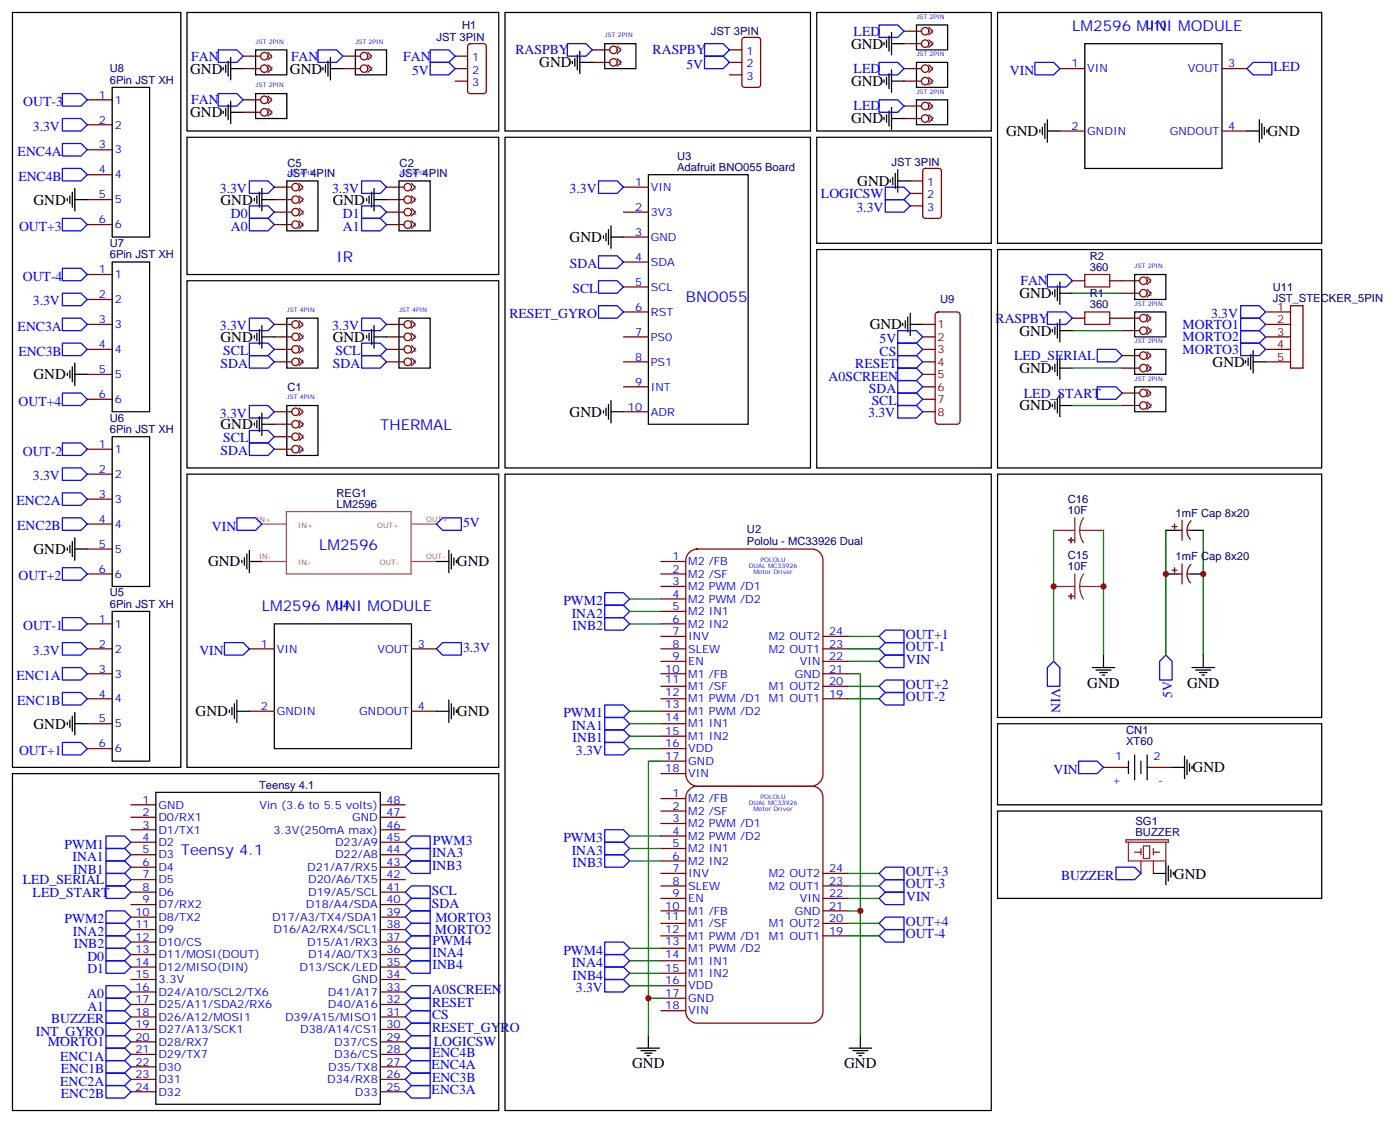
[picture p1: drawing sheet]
<svg xmlns="http://www.w3.org/2000/svg" width="396mm" height="317mm" viewBox="0 0 396 317" stroke-linecap="round" stroke-linejoin="round" font-family="sans-serif">
<g fill="none" stroke="#870000" stroke-width=".35">
<path d="M37 227.5h7.1M37 231.1h7.1M37 234.6h7.1M37 238.1h7.1M107.6 227.5h7.1M107.6 231.1h7.1M107.6 234.6h7.1M107.6 238.1h7.1M37 241.7h7.1M37 245.2h7.1M37 248.7h7.1M37 252.2h7.1"/>
<path d="M37 255.8h7.1M37 259.3h7.1M107.6 241.7h7.1M107.6 245.2h7.1M107.6 248.7h7.1M107.6 252.2h7.1M107.6 255.8h7.1M107.6 259.3h7.1M37 262.8h7.1M37 266.3h7.1M37 269.9h7.1M37 273.4h7.1"/>
<path d="M37 276.9h7.1M107.6 262.8h7.1M107.6 266.3h7.1M107.6 269.9h7.1M107.6 273.4h7.1M107.6 276.9h7.1M37 280.5h7.1M37 284h7.1M37 287.5h7.1M37 291h7.1M37 294.6h7.1M37 298.1h7.1"/>
<path d="M107.6 280.5h7.1M107.6 284h7.1M107.6 287.5h7.1M107.6 291h7.1M107.6 294.6h7.1M107.6 298.1h7.1M37 301.6h7.1M37 305.2h7.1M37 308.7h7.1M107.6 301.6h7.1M107.6 305.2h7.1M107.6 308.7h7.1"/>
</g>
<path d="M44.1 224h63.5v88.2h-63.5z" fill="none" stroke="#000" stroke-width=".35"/>
<path d="M194.8 223.4a3.4 3.4 0 0 1 2.4-1.2h32.5a3.2 3.2 0 0 1 3.1 3.2v60.7a3.4 3.4 0 0 1-3.1 3.2h-32.5a3.4 3.4 0 0 1-3.2-3.2v-60.7l.1-.7z" fill="#fff" stroke="#870000" stroke-width=".35"/>
<g fill="none" stroke="#870000" stroke-width=".35">
<path d="M187 239.9h7M187 225.8h7M187 229.3h7M187 232.8h7M187 236.4h7M187 257.5h7M187 243.4h7M187 254h7M187 250.5h7M187 246.9h7M232.8 257.5h7.1M232.8 254h7.1"/>
<path d="M232.8 250.5h7.1M232.8 246.9h7.1M187 278.7h7M187 275.2h7M187 271.6h7M187 264.6h7M187 261.1h7M187 268.1h7M232.8 264.6h7.1M232.8 261.1h7.1M187 282.2h7M187 285.7h7"/>
</g>
<path d="M194.8 156.4a3.4 3.4 0 0 1 2.4-1.2h32.5a3.2 3.2 0 0 1 3.1 3.2v60.7a3.4 3.4 0 0 1-3.1 3.1h-32.5a3.4 3.4 0 0 1-3.2-3.1v-60.7l.1-.7z" fill="#fff" stroke="#870000" stroke-width=".35"/>
<g fill="none" stroke="#870000" stroke-width=".35">
<path d="M68.8 15.9h4.9M68.8 19.4h4.9M75.8 14.8l1.1 1.1-1.1 1M75.8 18.3l1.1 1.1-1.1 1.1M97 15.9h5M97 19.4h5M104.1 14.8l1 1.1-1 1M104.1 18.3l1 1.1-1 1.1M128.8 15.9h3.5M128.8 19.4h3.5M132.5 12.6l.5-.3h3.9l.6 .5 .1 13-.5 .6-4.1 .1-.7-.5v-12.9zM167.6 14.1h4.9"/>
<path d="M167.6 17.6h4.9M174.6 13.1l1.1 1-1.1 1.1M174.6 16.6l1.1 1-1.1 1.1M206.4 14.1h3.5M206.4 17.6h3.5M210.1 10.8l.5-.2h3.9l.6 .4 .1 13-.5 .6-4.1 .1-.6-.5-.1-12.9zM255.8 19.4h4.9M255.8 8.8h4.9M255.8 12.3h4.9M262.8 7.8l1.1 1-1.1 1.1M262.8 11.3l1.1 1-1.1 1.1M262.8 18.3l1.1 1.1-1.1 1.1"/>
<path d="M299.9 19.4h7M345.7 19.4h7.1M24.7 28.2h7M24.7 35.3h7M68.8 28.2h4.9M68.8 31.7h4.9M75.8 27.2l1.1 1-1.1 1.1M75.8 30.7l1.1 1-1.1 1.1M128.8 22.9h3.5M206.4 21.2h3.5M255.8 22.9h4.9M255.8 30h4.9"/>
<path d="M255.8 33.5h4.9M262.8 21.9l1.1 1-1.1 1.1M262.8 28.9l1.1 1.1-1.1 1M262.8 32.5l1.1 1-1.1 1.1M299.9 37h7M345.7 37h7.1M24.7 56.4h7M24.7 42.3h7M24.7 49.4h7M77.6 52.9h4.9M77.6 60h4.9M77.6 56.4h4.9"/>
<path d="M84.7 51.9l1 1-1 1.1M84.7 55.4l1 1-1 1.1M84.7 58.9l1 1.1-1 1M109.4 52.9h4.9M109.4 60h4.9M109.4 56.4h4.9M116.4 51.9l1.1 1-1.1 1.1M116.4 55.4l1.1 1-1.1 1.1M116.4 58.9l1.1 1.1-1.1 1M176.4 52.9h7M176.4 60h7M257.5 51.2h3.6"/>
<path d="M257.5 54.7h3.6M257.5 58.2h3.6M261.3 47.8l.5-.2h3.8l.7 .5v12.9l-.4 .7h-4.1l-.7-.4v-13zM24.7 63.5h7M24.7 77.6h7M77.6 63.5h4.9M84.7 62.4l1 1.1-1 1.1M109.4 63.5h4.9M116.4 62.4l1.1 1.1-1.1 1.1M176.4 67h7M176.4 74.1h7M303.4 79.4h3.5"/>
<path d="M314 79.4h8.4M324.6 78.3l1 1.1-1 1M24.7 91.7h7M24.7 98.8h7M24.7 84.7h7M77.6 95.2h4.9M77.6 91.7h4.9M77.6 98.8h4.9M84.7 90.7l1 1-1 1.1M84.7 94.2l1 1-1 1.1M84.7 97.7l1 1.1-1 1M109.4 95.2h4.9"/>
<path d="M109.4 91.7h4.9M109.4 98.8h4.9M116.4 90.7l1.1 1-1.1 1.1M116.4 94.2l1.1 1-1.1 1.1M116.4 97.7l1.1 1.1-1.1 1M176.4 81.1h7M176.4 88.2h7M176.4 95.2h7M261.1 95.2h3.5M261.1 91.7h3.5M261.1 98.8h3.5M264.9 88.5l.6-.3h5.3a.88 .88 0 0 1 .8 .9v30a.95 .95 0 0 1-.8 .8h-5.3a.95 .95 0 0 1-.9-.8v-30z"/>
<path d="M303.4 90h3.5M314 90h8.4M317.5 82.9h4.9M317.5 93.5h4.9M324.6 81.8l1 1.1-1 1.1M324.6 88.9l1 1.1-1 1M324.6 92.4l1 1.1-1 1M324.6 99.5l1 1-1 1.1M358.1 88.2h7M358.1 95.2h7M358.1 91.7h7M358.1 98.8h7"/>
<path d="M365.1 86.4h3.6v17.7h-3.6zM24.7 105.8h7M24.7 112.9h7M77.6 102.3h4.9M77.6 116.4h4.9M77.6 119.9h4.9M84.7 115.4l1 1-1 1.1M84.7 118.9l1 1-1 1.1M84.7 101.2l1 1.1-1 1.1M109.4 102.3h4.9M116.4 101.2l1.1 1.1-1.1 1.1M176.4 102.3h7"/>
<path d="M176.4 109.4h7M176.4 116.4h7M261.1 102.3h3.5M261.1 109.4h3.5M261.1 116.4h3.5M261.1 105.8h3.5M261.1 112.9h3.5M317.5 100.5h4.9M317.5 104.1h4.9M317.5 111.1h4.9M317.5 114.7h4.9M324.6 103l1 1.1-1 1"/>
<path d="M324.6 110.1l1 1-1 1.1M324.6 113.6l1 1.1-1 1M358.1 102.3h7M24.7 127h7M24.7 134.1h7M77.6 123.5h4.9M77.6 127h4.9M84.7 122.4l1 1.1-1 1M84.7 125.9l1 1.1-1 1.1M24.7 141.1h7M24.7 148.2h7M24.7 155.2h7"/>
<path d="M187 158.7h7M331.6 148.9h1.4M332.3 148.2v1.4M333.4 149.9h1M334.4 147.1v5.7M334.4 159.5v5.6M335.8 149.9h1.1M337 147.2a3.8 3.8 0 0 0-.2 5.3M337 159.6a3.8 3.8 0 0 0-.2 5.2M24.7 176.4h7M24.7 162.3h7M187 176.4h7"/>
<path d="M187 172.9h7M187 179.9h7M187 162.3h7M187 165.8h7M187 169.3h7M232.8 179.9h7.1M331.6 161.2h1.4M332.3 160.5v1.4M333.4 162.3h1M335.8 162.3h1.1M24.7 190.5h7M24.7 197.6h7"/>
<path d="M24.7 183.4h7M70.6 183.4h7M116.4 183.4h7.1M187 190.5h7M187 197.6h7M187 194h7M187 187h7M187 183.4h7M232.8 190.5h7.1M232.8 197.6h7.1M232.8 194h7.1M232.8 187h7.1"/>
<path d="M232.8 183.4h7.1M24.7 211.7h7M24.7 204.6h7M70.6 201.1h7M116.4 201.1h7.1M187 215.2h7M187 211.7h7M187 208.1h7M187 204.6h7M187 218.7h7M187 201.1h7M312.2 217h7.1"/>
<path d="M324.6 217h7"/>
<circle cx="74.8" cy="15.9" r="1.06"/>
<circle cx="74.8" cy="19.4" r="1.06"/>
<circle cx="103" cy="19.4" r="1.06"/>
<circle cx="103" cy="15.9" r="1.06"/>
<circle cx="173.6" cy="17.6" r="1.06"/>
<circle cx="173.6" cy="14.1" r="1.06"/>
<circle cx="261.8" cy="12.3" r="1.06"/>
<circle cx="261.8" cy="19.4" r="1.06"/>
<circle cx="261.8" cy="8.8" r="1.06"/>
<circle cx="74.8" cy="28.2" r="1.06"/>
<circle cx="74.8" cy="31.7" r="1.06"/>
<circle cx="261.8" cy="22.9" r="1.06"/>
<circle cx="261.8" cy="30" r="1.06"/>
<circle cx="261.8" cy="33.5" r="1.06"/>
<circle cx="83.6" cy="56.4" r="1.06"/>
<circle cx="83.6" cy="60" r="1.06"/>
<circle cx="83.6" cy="52.9" r="1.06"/>
<circle cx="115.4" cy="60" r="1.06"/>
<circle cx="115.4" cy="56.4" r="1.06"/>
<circle cx="115.4" cy="52.9" r="1.06"/>
<circle cx="83.6" cy="63.5" r="1.06"/>
<circle cx="115.4" cy="63.5" r="1.06"/>
<circle cx="323.5" cy="79.4" r="1.06"/>
<circle cx="83.6" cy="98.8" r="1.06"/>
<circle cx="83.6" cy="91.7" r="1.06"/>
<circle cx="83.6" cy="95.2" r="1.06"/>
<circle cx="115.4" cy="98.8" r="1.06"/>
<circle cx="115.4" cy="95.2" r="1.06"/>
<circle cx="115.4" cy="91.7" r="1.06"/>
<circle cx="323.5" cy="90" r="1.06"/>
<circle cx="323.5" cy="82.9" r="1.06"/>
<circle cx="323.5" cy="93.5" r="1.06"/>
<circle cx="83.6" cy="116.4" r="1.06"/>
<circle cx="83.6" cy="119.9" r="1.06"/>
<circle cx="83.6" cy="102.3" r="1.06"/>
<circle cx="115.4" cy="102.3" r="1.06"/>
<circle cx="323.5" cy="104.1" r="1.06"/>
<circle cx="323.5" cy="114.7" r="1.06"/>
<circle cx="323.5" cy="100.5" r="1.06"/>
<circle cx="323.5" cy="111.1" r="1.06"/>
<circle cx="83.6" cy="127" r="1.06"/>
<circle cx="83.6" cy="123.5" r="1.06"/>
</g>
<g fill="none" stroke="#000" stroke-width=".35">
<path d="M3.5 3.5h47.7v213.5h-47.7zM52.9 3.5h88.2v33.5h-88.2zM63.1 19v.8M63.9 18.3v2.2M64.6 17.3v4.2M65.3 19.4h3.5M65.3 16.2v6.4M72.3 14.1h8.8v7.1h-8.8zM91.4 19v.8M92.1 18.3v2.2M92.8 17.3v4.2M93.5 19.4h3.5"/>
<path d="M93.5 16.2v6.4M100.5 14.1h8.9v7.1h-8.9zM142.9 3.5h86.4v33.5h-86.4zM161.9 17.3v.7M162.6 16.6v2.1M163.3 15.5v4.3M164 17.6h3.6M164 14.5v6.3M171.1 12.3h8.8v7.1h-8.8zM231.1 3.5h49.4v33.5h-49.4zM250.1 12v.7M250.8 11.3v2.1"/>
<path d="M251.5 10.2v4.3M252.2 12.3h3.6M252.2 9.2v6.3M252.2 19.8v6.3M259.3 7.1h8.8v7h-8.8zM259.3 17.6h8.8v7.1h-8.8zM282.2 3.5h91.7v65.3h-91.7zM306.9 12.3h38.8v35.3h-38.8zM31.7 24.7h10.6v42.3h-10.6zM52.9 38.8h88.2v38.8h-88.2zM63.1 31.4v.7M63.9 30.7v2.1"/>
<path d="M64.6 29.6v4.3M65.3 28.6v6.3M65.3 31.7h3.5M72.3 26.5h8.8v7h-8.8zM142.9 38.8h86.4v93.5h-86.4zM231.1 38.8h49.4v30h-49.4zM250.1 22.6v.7M250.1 33.2v.7M250.8 21.9v2.1M250.8 32.5v2.1M251.5 20.8v4.2M251.5 31.4v4.2"/>
<path d="M252.2 30.3v6.4M252.2 22.9h3.6M252.2 33.5h3.6M259.3 28.2h8.8v7.1h-8.8zM294.2 36.7v.7M294.9 36v2.1M295.6 34.9v4.3M296.3 37h3.6M296.3 33.9v6.3M352.8 37h3.5M356.3 33.9v6.3M357 34.9v4.3"/>
<path d="M357.7 36v2.1M358.4 36.7v.7M19 56.1v.7M19.8 55.4v2.1M20.5 54.3v4.3M21.2 56.4h3.5M21.2 53.3v6.3M72 56.1v.7M72.7 55.4v2.1M73.4 54.3v4.3M74.1 53.3v6.3M74.1 56.4h3.5"/>
<path d="M81.1 51.2h8.9v14.1h-8.9zM103.7 56.1v.7M104.4 55.4v2.1M105.1 54.3v4.3M105.8 53.3v6.3M105.8 56.4h3.6M112.9 51.2h8.8v14.1h-8.8zM183.4 49.4h28.3v70.5h-28.3zM251.9 50.8v.7M252.6 50.1v2.1M253.3 49v4.3M254 51.2h3.5"/>
<path d="M254 48v6.3M31.7 74.1h10.6v42.3h-10.6zM52.9 79.4h88.2v52.9h-88.2zM170.7 66.7v.7M171.4 66v2.1M172.2 64.9v4.2M172.9 67h3.5M172.9 63.9v6.3M231.1 70.6h49.4v61.7h-49.4zM282.2 70.6h91.7v61.7h-91.7zM299.9 79.7v6.4M321 77.6h8.8v7.1h-8.8z"/>
<path d="M72 94.9v.7M72.7 94.2v2.1M73.4 93.1v4.3M74.1 92.1v6.3M74.1 95.2h3.5M81.1 90h8.9v14.1h-8.9zM103.7 94.9v.7M104.4 94.2v2.1M105.1 93.1v4.3M105.8 95.2h3.6M105.8 92.1v6.3M112.9 90h8.8v14.1h-8.8z"/>
<path d="M255.4 91.4v.7M256.1 90.7v2.1M256.8 89.6v4.2M257.5 91.7h3.6M257.5 88.5v6.4M297.7 82.5v.8M297.7 93.1v.7M298.4 81.8v2.2M298.4 92.4v2.1M299.2 80.8v4.2M299.2 91.4v4.2M299.9 82.9h3.5"/>
<path d="M299.9 90.3v6.4M299.9 93.5h3.5M321 88.2h8.8v7h-8.8zM321 98.8h8.8v7h-8.8zM354.5 99.1v6.4M19 105.5v.7M19.8 104.8v2.1M20.5 103.7v4.2M21.2 102.7v6.3M21.2 105.8h3.5M72 119.6v.7M72.7 118.9v2.1"/>
<path d="M73.4 117.8v4.3M74.1 119.9h3.5M74.1 116.8v6.3M81.1 114.7h8.9v14.1h-8.9zM170.7 116.1v.7M171.4 115.4v2.1M172.2 114.3v4.2M172.9 113.2v6.4M172.9 116.4h3.5M297.7 103.7v.7M297.7 114.3v.7M298.4 103v2.1"/>
<path d="M298.4 113.6v2.1M299.2 102v4.2M299.2 112.5v4.3M299.9 100.9v6.3M299.9 111.5v6.3M299.9 104.1h3.5M299.9 114.7h3.5M321 109.4h8.8v7h-8.8zM352.4 102v.7M353.1 101.2v2.2M353.8 100.2v4.2M354.5 102.3h3.6"/>
<path d="M31.7 123.5h10.6v42.3h-10.6zM52.9 134.1h88.2v82.9h-88.2zM142.9 134.1h137.6v179.9h-137.6zM282.2 134.1h91.7v68.7h-91.7zM19 154.9v.7M19.8 154.2v2.1M20.5 153.1v4.2M21.2 152v6.4M21.2 155.2h3.5M68.4 158.4v.7M69.1 157.7v2.1M69.8 156.6v4.3"/>
<path d="M70.6 158.7h3.5M70.6 155.6v6.3M123.5 158.7h3.5M127 155.6v6.3M127.7 156.6v4.3M128.4 157.7v2.1M129.1 158.4v.7M329.8 149.9h3.6M336.9 149.9h3.5M31.7 172.9h10.6v42.3h-10.6zM77.6 176.4h38.8v35.3h-38.8zM329.8 162.3h3.6"/>
<path d="M336.9 162.3h3.5M66.3 199v4.2M67 197.9v6.4M127 197.9v6.4M127.7 199v4.2M309 188.7h6.4M310.1 189.4h4.2M311.1 190.1h2.2M311.9 190.9h.7M312.2 185.2v3.5M337.3 188.7h6.3M338.3 189.4h4.2"/>
<path d="M339.4 190.1h2.1M340.1 190.9h.7M340.4 185.2v3.5M3.5 218.7h137.6v95.3h-137.6zM19 204.3v.7M19.8 203.6v2.1M20.5 202.5v4.2M21.2 201.4v6.4M21.2 204.6h3.5M64.9 200.7v.7M65.6 200v2.1M67 201.1h3.6"/>
<path d="M123.5 201.1h3.5M128.4 200v2.1M129.1 200.7v.7M282.2 204.6h91.7v22.9h-91.7zM319.3 215.2v3.5M321 213.4v7.1M322.8 215.2v3.5M324.6 213.4v7.1M331.6 217h3.5M335.1 213.8v6.3M335.8 214.8v4.3M336.5 215.9v2.1"/>
<path d="M337.3 216.6v.7M282.2 229.3h91.7v24.7h-91.7zM326.3 246.9h3.5M329.8 243.8v6.3M330.6 244.8v4.3M331.3 245.9v2.1M332 246.6v.7M180.3 296.3h6.3M181.3 297h4.3M182.4 297.7h2.1M183.1 298.4h.7M183.4 292.8v3.5"/>
<path d="M240.2 296.3h6.4M241.3 297h4.2M242.4 297.7h2.1M243.1 298.4h.7M243.4 292.8v3.5"/>
</g>
<g fill="none" stroke="#00f" stroke-width=".35">
<path d="M61.7 14.1h5.3l1.8 1.8-1.8 1.7h-5.3zM90 14.1h5.2l1.8 1.8-1.8 1.7h-5.2zM121.7 17.6h5.3l1.8 1.8-1.8 1.8h-5.3zM121.7 14.1h5.3l1.8 1.8-1.8 1.7h-5.3zM160.5 12.3h5.3l1.8 1.8-1.8 1.8h-5.3zM199.3 15.9h5.3l1.8 1.7-1.8 1.8h-5.3zM199.3 12.3h5.3l1.8 1.8-1.8 1.8h-5.3zM248.7 7.1h5.3l1.8 1.7-1.8 1.8h-5.3zM248.7 17.6h5.3l1.8 1.8-1.8 1.8h-5.3zM292.8 17.6h5.3l1.8 1.8-1.8 1.8h-5.3zM354.5 17.6h5.3v3.6h-5.3l-1.7-1.8zM17.6 26.5h5.3l1.8 1.7-1.8 1.8h-5.3z"/>
<path d="M17.6 33.5h5.3l1.8 1.8-1.8 1.7h-5.3zM61.7 26.5h5.3l1.8 1.7-1.8 1.8h-5.3zM248.7 28.2h5.3l1.8 1.8-1.8 1.7h-5.3zM17.6 40.6h5.3l1.8 1.7-1.8 1.8h-5.3zM17.6 47.6h5.3l1.8 1.8-1.8 1.8h-5.3zM70.6 51.2h5.2l1.8 1.7-1.8 1.8h-5.2zM70.6 58.2h5.2l1.8 1.8-1.8 1.7h-5.2zM102.3 51.2h5.3l1.8 1.7-1.8 1.8h-5.3zM102.3 58.2h5.3l1.8 1.8-1.8 1.7h-5.3zM169.3 51.2h5.3l1.8 1.7-1.8 1.8h-5.3zM250.5 52.9h5.3l1.7 1.8-1.7 1.7h-5.3zM250.5 56.4h5.3l1.7 1.8-1.7 1.8h-5.3z"/>
<path d="M17.6 61.7h5.3l1.8 1.8-1.8 1.8h-5.3zM17.6 75.8h5.3l1.8 1.8-1.8 1.8h-5.3zM70.6 61.7h5.2l1.8 1.8-1.8 1.8h-5.2zM102.3 61.7h5.3l1.8 1.8-1.8 1.8h-5.3zM169.3 79.4h5.3l1.8 1.7-1.8 1.8h-5.3zM169.3 72.3h5.3l1.8 1.8-1.8 1.7h-5.3zM296.3 77.6h5.3l1.8 1.8-1.8 1.7h-5.3zM17.6 82.9h5.3l1.8 1.8-1.8 1.7h-5.3zM17.6 90h5.3l1.8 1.7-1.8 1.8h-5.3zM17.6 97h5.3l1.8 1.8-1.8 1.7h-5.3zM70.6 97h5.2l1.8 1.8-1.8 1.7h-5.2zM70.6 90h5.2l1.8 1.7-1.8 1.8h-5.2z"/>
<path d="M102.3 97h5.3l1.8 1.8-1.8 1.7h-5.3zM102.3 90h5.3l1.8 1.7-1.8 1.8h-5.3zM169.3 86.4h5.3l1.8 1.8-1.8 1.8h-5.3zM254 93.5h5.3l1.8 1.7-1.8 1.8h-5.3zM254 97h5.3l1.8 1.8-1.8 1.7h-5.3zM296.3 88.2h5.3l1.8 1.8-1.8 1.7h-5.3zM310.4 98.8h5.3l1.8 1.7-1.8 1.8h-5.3zM351 90h5.3l1.8 1.7-1.8 1.8h-5.3zM351 93.5h5.3l1.8 1.7-1.8 1.8h-5.3zM351 97h5.3l1.8 1.8-1.8 1.7h-5.3zM351 86.4h5.3l1.8 1.8-1.8 1.8h-5.3zM17.6 111.1h5.3l1.8 1.8-1.8 1.8h-5.3z"/>
<path d="M70.6 100.5h5.2l1.8 1.8-1.8 1.8h-5.2zM70.6 114.7h5.2l1.8 1.7-1.8 1.8h-5.2zM102.3 100.5h5.3l1.8 1.8-1.8 1.8h-5.3zM254 100.5h5.3l1.8 1.8-1.8 1.8h-5.3zM254 104.1h5.3l1.8 1.7-1.8 1.8h-5.3zM254 114.7h5.3l1.8 1.7-1.8 1.8h-5.3zM254 111.1h5.3l1.8 1.8-1.8 1.8h-5.3zM254 107.6h5.3l1.8 1.8-1.8 1.7h-5.3zM310.4 109.4h5.3l1.8 1.7-1.8 1.8h-5.3zM17.6 125.2h5.3l1.8 1.8-1.8 1.8h-5.3zM17.6 132.3h5.3l1.8 1.8-1.8 1.7h-5.3zM17.6 139.3h5.3l1.8 1.8-1.8 1.8h-5.3z"/>
<path d="M70.6 125.2h5.2l1.8 1.8-1.8 1.8h-5.2zM70.6 121.7h5.2l1.8 1.8-1.8 1.7h-5.2zM17.6 146.4h5.3l1.8 1.8-1.8 1.7h-5.3zM67 146.4h5.3l1.8 1.8-1.8 1.7h-5.3zM123.5 148.2l1.7-1.8h5.3v3.5h-5.3zM17.6 160.5h5.3l1.8 1.8-1.8 1.7h-5.3zM17.6 174.6h5.3l1.8 1.8-1.8 1.8h-5.3zM171.1 167.6h5.3l1.8 1.7-1.8 1.8h-5.3zM171.1 171.1h5.3l1.8 1.8-1.8 1.7h-5.3zM171.1 174.6h5.3l1.8 1.8-1.8 1.8h-5.3zM248.7 179.9l1.8-1.7h5.3v3.5h-5.3zM17.6 181.7h5.3l1.8 1.7-1.8 1.8h-5.3z"/>
<path d="M17.6 188.7h5.3l1.8 1.8-1.8 1.8h-5.3zM17.6 195.8h5.3l1.8 1.8-1.8 1.7h-5.3zM63.5 181.7h5.3l1.8 1.7-1.8 1.8h-5.3zM123.5 183.4l1.7-1.7h5.3v3.5h-5.3zM171.1 199.3h5.3l1.8 1.8-1.8 1.7h-5.3zM248.7 183.4l1.8-1.7h5.3v3.5h-5.3zM248.7 187l1.8-1.8h5.3v3.5h-5.3zM248.7 197.6l1.8-1.8h5.3v3.5h-5.3zM248.7 194l1.8-1.7h5.3v3.5h-5.3zM298.1 187l1.8 1.7v5.3h-3.6v-5.3zM329.8 185.2l1.8 1.8v5.3h-3.5v-5.3zM17.6 209.9h5.3l1.8 1.8-1.8 1.7h-5.3z"/>
<path d="M171.1 202.8h5.3l1.8 1.8-1.8 1.8h-5.3zM171.1 206.4h5.3l1.8 1.7-1.8 1.8h-5.3zM171.1 209.9h5.3l1.8 1.8-1.8 1.7h-5.3zM305.2 215.2h5.2l1.8 1.8-1.8 1.7h-5.2zM30 239.9h5.3l1.7 1.8-1.7 1.7h-5.3zM30 236.4h5.3l1.7 1.7-1.7 1.8h-5.3zM114.7 238.1l1.7-1.7h5.3v3.5h-5.3zM171.1 234.6h5.3l1.8 1.8-1.8 1.7h-5.3zM171.1 238.1h5.3l1.8 1.8-1.8 1.8h-5.3zM30 243.4h5.3l1.7 1.8-1.7 1.7h-5.3zM30 257.5h5.3l1.7 1.8-1.7 1.8h-5.3zM30 250.5h5.3l1.7 1.7-1.7 1.8h-5.3z"/>
<path d="M30 246.9h5.3l1.7 1.8-1.7 1.8h-5.3zM114.7 255.8l1.7-1.8h5.3v3.5h-5.3zM114.7 252.2l1.7-1.7h5.3v3.5h-5.3zM114.7 245.2l1.7-1.8h5.3v3.5h-5.3zM114.7 241.7l1.7-1.8h5.3v3.5h-5.3zM116.4 257.5h5.3v3.6h-5.3l-1.7-1.8zM171.1 241.7h5.3l1.8 1.7-1.8 1.8h-5.3zM248.7 254l1.8-1.8h5.3v3.6h-5.3zM248.7 246.9l1.8-1.7h5.3v3.5h-5.3zM248.7 250.5l1.8-1.8h5.3v3.5h-5.3zM315.7 245.2h5.3l1.8 1.7-1.8 1.8h-5.3zM30 264.6h5.3l1.7 1.7-1.7 1.8h-5.3z"/>
<path d="M30 261.1h5.3l1.7 1.7-1.7 1.8h-5.3zM30 278.7h5.3l1.7 1.8-1.7 1.7h-5.3zM30 268.1h5.3l1.7 1.8-1.7 1.7h-5.3zM30 271.6h5.3l1.7 1.8-1.7 1.8h-5.3zM114.7 273.4l1.7-1.8h5.3v3.6h-5.3zM114.7 269.9l1.7-1.8h5.3v3.5h-5.3zM114.7 262.8l1.7-1.7h5.3v3.5h-5.3zM116.4 264.6h5.3v3.5h-5.3l-1.7-1.8zM171.1 266.3h5.3l1.8 1.8-1.8 1.8h-5.3zM171.1 269.9h5.3l1.8 1.7-1.8 1.8h-5.3zM171.1 273.4h5.3l1.8 1.8-1.8 1.7h-5.3zM171.1 276.9h5.3l1.8 1.8-1.8 1.8h-5.3z"/>
<path d="M248.7 261.1l1.8-1.8h5.3v3.5h-5.3zM248.7 264.6l1.8-1.8h5.3v3.5h-5.3zM30 296.3h5.3l1.7 1.8-1.7 1.8h-5.3zM30 299.9h5.3l1.7 1.7-1.7 1.8h-5.3zM30 289.3h5.3l1.7 1.7-1.7 1.8h-5.3zM30 282.2h5.3l1.7 1.8-1.7 1.7h-5.3zM30 285.7h5.3l1.7 1.8-1.7 1.8h-5.3zM30 292.8h5.3l1.7 1.8-1.7 1.7h-5.3zM114.7 287.5l1.7-1.8h5.3v3.6h-5.3zM114.7 280.5l1.7-1.8h5.3v3.5h-5.3zM114.7 294.6l1.7-1.8h5.3v3.5h-5.3zM116.4 296.3h5.3v3.6h-5.3l-1.7-1.8z"/>
<path d="M116.4 289.3h5.3v3.5h-5.3l-1.7-1.8zM116.4 282.2h5.3v3.5h-5.3l-1.7-1.7zM30 303.4h5.3l1.7 1.8-1.7 1.7h-5.3zM30 306.9h5.3l1.7 1.8-1.7 1.7h-5.3zM114.7 308.7l1.7-1.8h5.3v3.5h-5.3zM114.7 305.2l1.7-1.8h5.3v3.5h-5.3zM114.7 301.6l1.7-1.7h5.3v3.5h-5.3z"/>
</g>
<g fill="none" stroke="#008700" stroke-width=".35">
<path d="M303.4 82.9h14.1M303.4 93.5h14.1M303.4 104.1h14.1M303.4 114.7h14.1M298.1 149.9v37.1M312.2 149.9v35.3M329.8 149.9v35.3M340.4 149.9v35.3M178.2 176.4h8.8M178.2 172.9h8.8M178.2 169.3h8.8M239.9 179.9h8.8"/>
<path d="M239.9 190.5h3.5v67M239.9 187h8.8M239.9 194h8.8M239.9 197.6h8.8M239.9 183.4h8.8M178.2 208.1h8.8M178.2 204.6h8.8M178.2 201.1h8.8M178.2 211.7h8.8M187 215.2h-3.6v77.6M178.2 239.9h8.8M178.2 236.4h8.8"/>
<path d="M178.2 243.4h8.8M239.9 257.5h3.5v35.3M239.9 254h8.8M239.9 246.9h8.8M239.9 250.5h8.8M178.2 278.7h8.8M178.2 275.2h8.8M178.2 271.6h8.8M178.2 268.1h8.8M239.9 264.6h8.8M239.9 261.1h8.8M183.4 282.2h3.6"/>
</g>
<path d="M74.1 148.2h6.9M74.1 158.7h6.9M81 144.6h35.3v17.7h-35.3zM116.5 148.2h7M116.5 158.7h7" fill="none" stroke="#a64a4a" stroke-width=".35"/>
<path d="M306.9 77.6h7.1v3.5h-7.1zM306.9 88.2h7.1v3.5h-7.1z" fill="none" stroke="#a10000" stroke-width=".35"/>
<g fill="none" stroke="#8c2424" stroke-width=".35">
<path d="M298.1 149.9h6M304.1 146.4v7.1M305.5 149.9l.2 1.9 .9 1.7M305.5 149.9h6.7M306.6 146.4l-.9 1.7-.2 1.8M298.1 165.8h6M304.1 162.3v7M305.5 165.8l.2 1.9 .9 1.6M305.5 165.8h6.7M306.6 162.3l-.9 1.7-.2 1.8M318.6 237.4h12v.7h-12zM319.3 238.1v5.3h10.5v-5.3"/>
<path d="M322.8 239.9v1.8M323.5 239.2h1.8v3.5h-1.8zM326.3 239.9v1.8M321 240.9h1.8M322.8 243.4v3.5M326.3 240.9h1.8M326.3 243.4v3.5"/>
</g>
<g fill="#8c2424" stroke="#8c2424" stroke-width=".35">
<path d="M303 167.9l.1 1.4z"/>
<path d="M302.3 168.6h1.4z"/>
<path d="M303 152l.1 1.5z"/>
<path d="M302.3 152.7l1.4 .1z"/>
</g>
<g fill="#c00">
<circle cx="243.4" cy="257.5" r=".88"/>
<circle cx="183.4" cy="282.2" r=".88"/>
<circle cx="312.2" cy="165.8" r=".88"/>
<circle cx="298.1" cy="165.8" r=".88"/>
<circle cx="329.8" cy="162.3" r=".88"/>
<circle cx="340.4" cy="162.3" r=".88"/>
</g>
<g font-size="4.2" fill="#00f">
<text x="303.4" y="8.8">LM2596 MINI MODULE</text>
<text x="95.2" y="74.1">IR</text>
<text x="194" y="85.3">BNO055</text>
<text x="107.6" y="121.7">THERMAL</text>
<text x="90.3" y="155.6">LM2596</text>
<text x="74.1" y="172.9">LM2596 MINI MODULE</text>
<text x="51.2" y="241.7">Teensy 4.1</text>
</g>
<g font-size="4.2">
<text x="240.8" y="13.7">GND</text>
<text x="53.8" y="20.8">GND</text>
<text x="82" y="20.8">GND</text>
<text x="152.6" y="19">GND</text>
<text x="240.8" y="24.3">GND</text>
<text x="53.8" y="33.1">GND</text>
<text x="240.8" y="34.9">GND</text>
<text x="284.6" y="38.5">GND</text>
<text x="358.6" y="38.4">GND</text>
<text x="242.5" y="52.5">GND</text>
<text x="9.5" y="57.9">GND</text>
<text x="62.4" y="57.9">GND</text>
<text x="94.1" y="57.9">GND</text>
<text x="161.2" y="68.4">GND</text>
<text x="288.4" y="84.3">GND</text>
<text x="246.1" y="93.1">GND</text>
<text x="288.4" y="94.9">GND</text>
<text x="62.4" y="96.7">GND</text>
<text x="94.1" y="96.7">GND</text>
<text x="9.5" y="107.2">GND</text>
<text x="288.4" y="105.5">GND</text>
<text x="343.1" y="103.7">GND</text>
<text x="161.2" y="117.8">GND</text>
<text x="288.4" y="116">GND</text>
<text x="62.4" y="121.4">GND</text>
<text x="9.5" y="156.6">GND</text>
<text x="58.9" y="160.2">GND</text>
<text x="129.3" y="160.1">GND</text>
<text x="307.6" y="194.4">GND</text>
<text x="335.8" y="194.4">GND</text>
<text x="55.3" y="202.5">GND</text>
<text x="129.3" y="202.5">GND</text>
<text x="9.5" y="206">GND</text>
<text x="337.4" y="218.4">GND</text>
<text x="332.1" y="248.4">GND</text>
<text x="178.9" y="302">GND</text>
<text x="238.8" y="302">GND</text>
</g>
<g font-size="3.9" fill="#00f">
<text x="241.5" y="10.1">LED</text>
<text x="54.1" y="17.1">FAN</text>
<text x="82.3" y="17.1">FAN</text>
<text x="114.1" y="17.1">FAN</text>
<text x="145.8" y="15.4">RASPBY</text>
<text x="184.6" y="15.4">RASPBY</text>
<text x="116.6" y="21.2">5V</text>
<text x="194.2" y="19.4">5V</text>
<text x="241.5" y="20.6">LED</text>
<text x="285.7" y="21.2">VIN</text>
<text x="360.3" y="20.2">LED</text>
<text x="54.1" y="29.5">FAN</text>
<text x="6.6" y="30">OUT-3</text>
<text x="241.5" y="31.2">LED</text>
<text x="9.3" y="37">3.3V</text>
<text x="5" y="44.1">ENC4A</text>
<text x="5.2" y="51.2">ENC4B</text>
<text x="62.2" y="54.6">3.3V</text>
<text x="94" y="54.6">3.3V</text>
<text x="161.2" y="54.7">3.3V</text>
<text x="232.3" y="55.9">LOGICSW</text>
<text x="242.3" y="60">3.3V</text>
<text x="5.4" y="65.3">OUT+3</text>
<text x="65.3" y="61.7">D0</text>
<text x="65.3" y="65.3">A0</text>
<text x="97" y="61.7">D1</text>
<text x="97" y="65.3">A1</text>
<text x="161.2" y="75.8">SDA</text>
<text x="6.5" y="79.4">OUT-4</text>
<text x="162" y="82.8">SCL</text>
<text x="288.7" y="80.6">FAN</text>
<text x="9.3" y="86.4">3.3V</text>
<text x="144.1" y="90">RESET_GYRO</text>
<text x="342.6" y="89.8">3.3V</text>
<text x="5" y="93.5">ENC3A</text>
<text x="62.2" y="93.4">3.3V</text>
<text x="94" y="93.4">3.3V</text>
<text x="281.7" y="91.2">RASPBY</text>
<text x="334.6" y="93">MORTO1</text>
<text x="5.2" y="100.5">ENC3B</text>
<text x="63.2" y="100.4">SCL</text>
<text x="94.9" y="100.4">SCL</text>
<text x="248.9" y="97">5V</text>
<text x="248.9" y="100.5">CS</text>
<text x="286.9" y="101.8">LED_SERIAL</text>
<text x="334.6" y="96.5">MORTO2</text>
<text x="334.6" y="100">MORTO3</text>
<text x="62.4" y="103.9">SDA</text>
<text x="94.2" y="103.9">SDA</text>
<text x="234.4" y="107.6">A0SCREEN</text>
<text x="242" y="104.1">RESET</text>
<text x="245.9" y="111">SDA</text>
<text x="289.7" y="112.4">LED_START</text>
<text x="5.2" y="114.7">OUT+4</text>
<text x="62.2" y="118.1">3.3V</text>
<text x="245.6" y="118">3.3V</text>
<text x="246.6" y="114.5">SCL</text>
<text x="63.2" y="125.1">SCL</text>
<text x="6.5" y="128.8">OUT-2</text>
<text x="62.4" y="128.6">SDA</text>
<text x="9.3" y="135.8">3.3V</text>
<text x="4.7" y="142.9">ENC2A</text>
<text x="4.9" y="149.9">ENC2B</text>
<text x="59.9" y="150">VIN</text>
<text x="131" y="148.9">5V</text>
<text x="5.2" y="164.1">OUT+2</text>
<text x="159.4" y="171.1">PWM2</text>
<text x="6.6" y="178.2">OUT-1</text>
<text x="161.8" y="174.6">INA2</text>
<text x="162" y="178.2">INB2</text>
<text x="9.3" y="185.1">3.3V</text>
<text x="56.4" y="185.3">VIN</text>
<text x="131" y="184.2">3.3V</text>
<text x="256.3" y="184.2">OUT-1</text>
<text x="256.3" y="180.6">OUT+1</text>
<text x="256.4" y="187.7">VIN</text>
<text x="4.7" y="192.3">ENC1A</text>
<text x="256.3" y="194.7">OUT+2</text>
<text x="297.4" y="194.6" transform="rotate(90 297.4 194.6)">VIN</text>
<text x="331.6" y="197.4" transform="rotate(-90 331.6 197.4)">5V</text>
<text x="4.9" y="199.3">ENC1B</text>
<text x="159.4" y="202.8">PWM1</text>
<text x="256.3" y="198.3">OUT-2</text>
<text x="161.8" y="206.4">INA1</text>
<text x="162" y="209.9">INB1</text>
<text x="5.4" y="213.5">OUT+1</text>
<text x="162.9" y="213.4">3.3V</text>
<text x="298.1" y="218.8">VIN</text>
<text x="122.5" y="238.9">PWM3</text>
<text x="159.4" y="238.1">PWM3</text>
<text x="18.2" y="240">PWM1</text>
<text x="20.5" y="243.6">INA1</text>
<text x="122.2" y="245.9">INB3</text>
<text x="122.2" y="242.4">INA3</text>
<text x="161.8" y="241.7">INA3</text>
<text x="162" y="245.2">INB3</text>
<text x="6.5" y="249.9">LED_SERIAL</text>
<text x="20.7" y="247.1">INB1</text>
<text x="256.3" y="247.7">OUT+3</text>
<text x="256.3" y="251.2">OUT-3</text>
<text x="300.2" y="248.7">BUZZER</text>
<text x="9.2" y="253.5">LED_START</text>
<text x="122.2" y="253.1">SCL</text>
<text x="122.2" y="256.6">SDA</text>
<text x="256.4" y="254.7">VIN</text>
<text x="18.3" y="261.1">PWM2</text>
<text x="123.2" y="260.6">MORTO3</text>
<text x="256.3" y="261.8">OUT+4</text>
<text x="20.6" y="264.6">INA2</text>
<text x="20.9" y="268.1">INB2</text>
<text x="122.4" y="267.1">PWM4</text>
<text x="123.1" y="264.1">MORTO2</text>
<text x="159.4" y="269.9">PWM4</text>
<text x="256.3" y="265.3">OUT-4</text>
<text x="24.7" y="271.6">D0</text>
<text x="24.7" y="275.2">D1</text>
<text x="122.4" y="274.1">INB4</text>
<text x="122.4" y="270.6">INA4</text>
<text x="161.8" y="273.4">INA4</text>
<text x="122.3" y="281.2">A0SCREEN</text>
<text x="162" y="276.9">INB4</text>
<text x="162.9" y="280.5">3.3V</text>
<text x="24.7" y="282.2">A0</text>
<text x="24.7" y="285.7">A1</text>
<text x="122.2" y="284.7">RESET</text>
<text x="10.1" y="292.8">INT_GYRO</text>
<text x="14.4" y="289.3">BUZZER</text>
<text x="122.2" y="291.7">RESET_GYRO</text>
<text x="122.2" y="288.2">CS</text>
<text x="13.6" y="295.8">MORTO1</text>
<text x="17" y="299.9">ENC1A</text>
<text x="122.2" y="298.8">ENC4B</text>
<text x="122.8" y="295.8">LOGICSW</text>
<text x="17.2" y="303.4">ENC1B</text>
<text x="122.1" y="302.3">ENC4A</text>
<text x="122.2" y="305.9">ENC3B</text>
<text x="17" y="306.9">ENC2A</text>
<text x="17.2" y="310.4">ENC2B</text>
<text x="122.1" y="309.4">ENC3A</text>
</g>
<g font-size="3.2" fill="#000080">
<text x="123.5" y="11.7">JST 3PIN</text>
<text x="130.7" y="8.1">H1</text>
<text x="201.1" y="10">JST 3PIN</text>
<text x="324.1" y="8.2">U10</text>
<text x="31.1" y="23.6">6Pin JST XH</text>
<text x="31.1" y="20.5">U8</text>
<text x="81.3" y="47.2">C5</text>
<text x="113.1" y="47.2">C2</text>
<text x="191.6" y="45.2">U3</text>
<text x="252.3" y="47">JST 3PIN</text>
<text x="81.3" y="50.1">JST 4PIN</text>
<text x="113" y="50.1">JST 4PIN</text>
<text x="191.6" y="48.3">Adafruit BNO055 Board</text>
<text x="31.1" y="69.8">U7</text>
<text x="31.1" y="73">6Pin JST XH</text>
<text x="308.3" y="76.6">360</text>
<text x="308.3" y="73.4">R2</text>
<text x="360.1" y="82.2">U11</text>
<text x="266" y="85.8">U9</text>
<text x="308.3" y="87.1">360</text>
<text x="308.3" y="84">R1</text>
<text x="360.1" y="85.4">JST_STECKER_5PIN</text>
<text x="81.3" y="110.7">C1</text>
<text x="31.1" y="119.2">U6</text>
<text x="31.1" y="122.4">6Pin JST XH</text>
<text x="95.2" y="143.6">LM2596</text>
<text x="95.2" y="140.4">REG1</text>
<text x="302.1" y="142.2">C16</text>
<text x="302.1" y="145.3">10F</text>
<text x="332.6" y="146">1mF Cap 8x20</text>
<text x="211.3" y="154.1">Pololu - MC33926 Dual</text>
<text x="211.3" y="150.8">U2</text>
<text x="302.1" y="161.2">10F</text>
<text x="302.1" y="158.1">C15</text>
<text x="332.6" y="158.4">1mF Cap 8x20</text>
<text x="31.1" y="171.8">6Pin JST XH</text>
<text x="31.1" y="168.6">U5</text>
<text x="94.8" y="172.2">U4</text>
<text x="318.6" y="207.4">CN1</text>
<text x="318.6" y="210.5">XT60</text>
<text x="73.3" y="223">Teensy 4.1</text>
<text x="321.3" y="233.2">SG1</text>
<text x="321.3" y="236.4">BUZZER</text>
</g>
<g font-size="3.2" fill="#00f">
<text x="133.6" y="17.3">1</text>
<text x="211.2" y="15.5">1</text>
<text x="133.6" y="20.8">2</text>
<text x="211.2" y="19">2</text>
<text x="211.2" y="22.6">3</text>
<text x="303.1" y="19">1</text>
<text x="307.6" y="20.5">VIN</text>
<text x="336.1" y="20.5">VOUT</text>
<text x="347.5" y="19">3</text>
<text x="28" y="27.9">1</text>
<text x="32.5" y="29.3">1</text>
<text x="133.6" y="24.3">3</text>
<text x="28" y="34.9">2</text>
<text x="28" y="42">3</text>
<text x="32.5" y="36.3">2</text>
<text x="303.1" y="36.7">2</text>
<text x="307.6" y="38.1">GNDIN</text>
<text x="331" y="38.1">GNDOUT</text>
<text x="347.5" y="36.7">4</text>
<text x="32.5" y="43.4">3</text>
<text x="28" y="49">4</text>
<text x="32.5" y="50.4">4</text>
<text x="179.7" y="52.6">1</text>
<text x="184.1" y="54">VIN</text>
<text x="262.4" y="52.6">1</text>
<text x="28" y="56.1">5</text>
<text x="32.5" y="57.5">5</text>
<text x="179.7" y="59.6">2</text>
<text x="262.4" y="56.1">2</text>
<text x="262.4" y="59.6">3</text>
<text x="28" y="63.1">6</text>
<text x="32.5" y="64.6">6</text>
<text x="184.1" y="61">3V3</text>
<text x="179.7" y="66.7">3</text>
<text x="184.1" y="68.1">GND</text>
<text x="28" y="77.3">1</text>
<text x="179.7" y="73.7">4</text>
<text x="184.1" y="75.1">SDA</text>
<text x="32.5" y="78.7">1</text>
<text x="179.7" y="80.8">5</text>
<text x="184.1" y="82.2">SCL</text>
<text x="28" y="84.3">2</text>
<text x="32.5" y="85.7">2</text>
<text x="179.7" y="87.8">6</text>
<text x="184.1" y="89.3">RST</text>
<text x="28" y="91.4">3</text>
<text x="32.5" y="92.8">3</text>
<text x="179.7" y="94.9">7</text>
<text x="28" y="98.4">4</text>
<text x="32.5" y="99.8">4</text>
<text x="179.7" y="102">8</text>
<text x="184.1" y="96.3">PS0</text>
<text x="28" y="105.5">5</text>
<text x="32.5" y="106.9">5</text>
<text x="184.1" y="103.4">PS1</text>
<text x="28" y="112.5">6</text>
<text x="32.5" y="113.9">6</text>
<text x="179.7" y="109">9</text>
<text x="184.1" y="110.4">INT</text>
<text x="177.6" y="116.1">10</text>
<text x="184.1" y="117.5">ADR</text>
<text x="28" y="126.6">1</text>
<text x="32.5" y="128.1">1</text>
<text x="28" y="133.7">2</text>
<text x="32.5" y="135.1">2</text>
<text x="28" y="140.8">3</text>
<text x="32.5" y="142.2">3</text>
<text x="28" y="147.8">4</text>
<text x="32.5" y="149.2">4</text>
<text x="28" y="154.9">5</text>
<text x="28" y="161.9">6</text>
<text x="32.5" y="156.3">5</text>
<text x="190.2" y="158.4">1</text>
<text x="190.2" y="161.9">2</text>
<text x="194.7" y="159.8">M2 /FB</text>
<text x="32.5" y="163.3">6</text>
<text x="190.2" y="165.5">3</text>
<text x="194.7" y="163.3">M2 /SF</text>
<text x="194.7" y="166.9">M2 PWM /D1</text>
<text x="190.2" y="172.5">5</text>
<text x="190.2" y="169">4</text>
<text x="194.7" y="173.9">M2 IN1</text>
<text x="194.7" y="170.4">M2 PWM /D2</text>
<text x="28" y="176">1</text>
<text x="32.5" y="177.4">1</text>
<text x="190.2" y="176">6</text>
<text x="190.2" y="179.6">7</text>
<text x="194.7" y="177.4">M2 IN2</text>
<text x="234.6" y="179.6">24</text>
<text x="28" y="183.1">2</text>
<text x="32.5" y="184.5">2</text>
<text x="73.8" y="183.1">1</text>
<text x="78.3" y="184.5">VIN</text>
<text x="106.8" y="184.5">VOUT</text>
<text x="118.2" y="183.1">3</text>
<text x="190.2" y="183.1">8</text>
<text x="194.7" y="181">INV</text>
<text x="194.7" y="184.5">SLEW</text>
<text x="217.5" y="184.5">M2 OUT1</text>
<text x="217.5" y="181">M2 OUT2</text>
<text x="234.6" y="183.1">23</text>
<text x="28" y="190.1">3</text>
<text x="32.5" y="191.6">3</text>
<text x="188.2" y="190.1">10</text>
<text x="190.2" y="186.6">9</text>
<text x="194.7" y="191.6">M1 /FB</text>
<text x="194.7" y="188">EN</text>
<text x="224.8" y="191.6">GND</text>
<text x="226.3" y="188">VIN</text>
<text x="234.6" y="190.1">21</text>
<text x="234.6" y="186.6">22</text>
<text x="28" y="197.2">4</text>
<text x="188.2" y="193.1">11</text>
<text x="188.2" y="196.7">12</text>
<text x="194.7" y="195.1">M1 /SF</text>
<text x="217.5" y="195.1">M1 OUT2</text>
<text x="234.6" y="197.2">19</text>
<text x="234.6" y="193.7">20</text>
<text x="32.5" y="198.6">4</text>
<text x="73.8" y="200.7">2</text>
<text x="78.3" y="202.1">GNDIN</text>
<text x="101.7" y="202.1">GNDOUT</text>
<text x="118.2" y="200.7">4</text>
<text x="188.2" y="203.7">14</text>
<text x="188.2" y="200.2">13</text>
<text x="194.7" y="198.6">M1 PWM /D1</text>
<text x="194.7" y="202.1">M1 PWM /D2</text>
<text x="217.5" y="198.6">M1 OUT1</text>
<text x="28" y="204.3">5</text>
<text x="32.5" y="205.7">5</text>
<text x="188.2" y="207.8">15</text>
<text x="194.7" y="209.2">M1 IN2</text>
<text x="194.7" y="205.7">M1 IN1</text>
<text x="28" y="211.3">6</text>
<text x="32.5" y="212.7">6</text>
<text x="188.2" y="214.8">17</text>
<text x="188.2" y="211.3">16</text>
<text x="194.7" y="212.7">VDD</text>
<text x="315.5" y="214.8">1</text>
<text x="326.3" y="214.8">2</text>
<text x="188.2" y="218.4">18</text>
<text x="194.7" y="216.3">GND</text>
<text x="194.7" y="219.8">VIN</text>
<text x="314.7" y="221.5">+</text>
<text x="327.7" y="221.5">-</text>
<text x="40.3" y="227.2">1</text>
<text x="109.4" y="227.2">48</text>
<text x="190.2" y="225.4">1</text>
<text x="194.7" y="226.8">M2 /FB</text>
<text x="40.3" y="230.7">2</text>
<text x="44.8" y="232.1">D0/RX1</text>
<text x="44.8" y="228.6">GND</text>
<text x="73.4" y="228.6">Vin (3.6 to 5.5 volts)</text>
<text x="99.6" y="232.1">GND</text>
<text x="109.4" y="230.7">47</text>
<text x="190.2" y="229">2</text>
<text x="190.2" y="232.5">3</text>
<text x="194.7" y="230.4">M2 /SF</text>
<text x="194.7" y="233.9">M2 PWM /D1</text>
<text x="40.3" y="237.8">4</text>
<text x="40.3" y="234.2">3</text>
<text x="44.8" y="239.2">D2</text>
<text x="44.8" y="235.7">D1/TX1</text>
<text x="77.4" y="235.7">3.3V(250mA max)</text>
<text x="94.8" y="239.2">D23/A9</text>
<text x="109.4" y="234.2">46</text>
<text x="109.4" y="237.8">45</text>
<text x="190.2" y="239.5">5</text>
<text x="190.2" y="236">4</text>
<text x="194.7" y="237.4">M2 PWM /D2</text>
<text x="40.3" y="244.8">6</text>
<text x="40.3" y="241.3">5</text>
<text x="44.8" y="242.7">D3</text>
<text x="94.8" y="242.7">D22/A8</text>
<text x="109.4" y="241.3">44</text>
<text x="109.4" y="244.8">43</text>
<text x="190.2" y="243.1">6</text>
<text x="194.7" y="244.5">M2 IN2</text>
<text x="194.7" y="240.9">M2 IN1</text>
<text x="40.3" y="251.9">8</text>
<text x="40.3" y="248.4">7</text>
<text x="44.8" y="249.8">D5</text>
<text x="44.8" y="246.2">D4</text>
<text x="86.9" y="246.2">D21/A7/RX5</text>
<text x="87.2" y="249.8">D20/A6/TX5</text>
<text x="109.4" y="248.4">42</text>
<text x="109.4" y="251.9">41</text>
<text x="190.2" y="246.6">7</text>
<text x="190.2" y="250.1">8</text>
<text x="194.7" y="248">INV</text>
<text x="194.7" y="251.5">SLEW</text>
<text x="217.5" y="251.5">M2 OUT1</text>
<text x="217.5" y="248">M2 OUT2</text>
<text x="234.6" y="250.1">23</text>
<text x="234.6" y="246.6">24</text>
<text x="40.3" y="255.4">9</text>
<text x="44.8" y="256.8">D7/RX2</text>
<text x="44.8" y="253.3">D6</text>
<text x="86.6" y="256.8">D18/A4/SDA</text>
<text x="87.2" y="253.3">D19/A5/SCL</text>
<text x="109.4" y="255.4">40</text>
<text x="188.2" y="257.2">10</text>
<text x="190.2" y="253.6">9</text>
<text x="194.7" y="255.1">EN</text>
<text x="226.3" y="255.1">VIN</text>
<text x="234.6" y="257.2">21</text>
<text x="234.6" y="253.6">22</text>
<text x="38.3" y="262.5">11</text>
<text x="38.3" y="258.9">10</text>
<text x="44.8" y="263.9">D9</text>
<text x="44.8" y="260.3">D8/TX2</text>
<text x="77" y="260.3">D17/A3/TX4/SDA1</text>
<text x="77.3" y="263.9">D16/A2/RX4/SCL1</text>
<text x="109.4" y="258.9">39</text>
<text x="109.4" y="262.5">38</text>
<text x="188.2" y="260.2">11</text>
<text x="188.2" y="263.7">12</text>
<text x="194.7" y="258.6">M1 /FB</text>
<text x="194.7" y="262.1">M1 /SF</text>
<text x="217.5" y="262.1">M1 OUT2</text>
<text x="224.8" y="258.6">GND</text>
<text x="234.6" y="260.7">20</text>
<text x="38.3" y="269.5">13</text>
<text x="38.3" y="266">12</text>
<text x="44.8" y="267.4">D10/CS</text>
<text x="86.9" y="267.4">D15/A1/RX3</text>
<text x="109.4" y="266">37</text>
<text x="109.4" y="269.5">36</text>
<text x="188.2" y="267.2">13</text>
<text x="194.7" y="265.6">M1 PWM /D1</text>
<text x="194.7" y="269.2">M1 PWM /D2</text>
<text x="217.5" y="265.6">M1 OUT1</text>
<text x="234.6" y="264.2">19</text>
<text x="38.3" y="273">14</text>
<text x="44.8" y="274.5">D12/MISO(DIN)</text>
<text x="44.8" y="270.9">D11/MOSI(DOUT)</text>
<text x="84.7" y="274.5">D13/SCK/LED</text>
<text x="87.2" y="270.9">D14/A0/TX3</text>
<text x="109.4" y="273">35</text>
<text x="188.2" y="274.8">15</text>
<text x="188.2" y="270.8">14</text>
<text x="194.7" y="272.7">M1 IN1</text>
<text x="38.3" y="280.1">16</text>
<text x="38.3" y="276.6">15</text>
<text x="44.8" y="281.5">D24/A10/SCL2/TX6</text>
<text x="44.8" y="278">3.3V</text>
<text x="92.8" y="281.5">D41/A17</text>
<text x="99.6" y="278">GND</text>
<text x="109.4" y="276.6">34</text>
<text x="109.4" y="280.1">33</text>
<text x="188.2" y="281.9">17</text>
<text x="188.2" y="278.3">16</text>
<text x="194.7" y="279.8">VDD</text>
<text x="194.7" y="276.2">M1 IN2</text>
<text x="38.3" y="287.2">18</text>
<text x="38.3" y="283.6">17</text>
<text x="44.8" y="285">D25/A11/SDA2/RX6</text>
<text x="92.8" y="285">D40/A16</text>
<text x="109.4" y="283.6">32</text>
<text x="109.4" y="287.2">31</text>
<text x="188.2" y="285.4">18</text>
<text x="194.7" y="283.3">GND</text>
<text x="194.7" y="286.8">VIN</text>
<text x="38.3" y="290.7">19</text>
<text x="44.8" y="292.1">D27/A13/SCK1</text>
<text x="44.8" y="288.6">D26/A12/MOSI1</text>
<text x="80.6" y="288.6">D39/A15/MISO1</text>
<text x="84.9" y="292.1">D38/A14/CS1</text>
<text x="109.4" y="290.7">30</text>
<text x="38.3" y="297.7">21</text>
<text x="38.3" y="294.2">20</text>
<text x="44.8" y="299.2">D29/TX7</text>
<text x="44.8" y="295.6">D28/RX7</text>
<text x="94.6" y="295.6">D37/CS</text>
<text x="94.6" y="299.2">D36/CS</text>
<text x="109.4" y="294.2">29</text>
<text x="109.4" y="297.7">28</text>
<text x="38.3" y="304.8">23</text>
<text x="38.3" y="301.3">22</text>
<text x="44.8" y="302.7">D30</text>
<text x="92.8" y="302.7">D35/TX8</text>
<text x="109.4" y="301.3">27</text>
<text x="109.4" y="304.8">26</text>
<text x="38.3" y="308.3">24</text>
<text x="44.8" y="309.7">D32</text>
<text x="44.8" y="306.2">D31</text>
<text x="92.6" y="306.2">D34/RX8</text>
<text x="100.4" y="309.7">D33</text>
<text x="109.4" y="308.3">25</text>
</g>
<g font-size="3.2" fill="#800">
<text x="361.3" y="87.8">1</text>
<text x="265.3" y="92.8">1</text>
<text x="361.3" y="91.4">2</text>
<text x="361.3" y="94.9">3</text>
<text x="265.3" y="96.3">2</text>
<text x="265.3" y="99.8">3</text>
<text x="361.3" y="98.4">4</text>
<text x="361.3" y="102">5</text>
<text x="265.3" y="103.4">4</text>
<text x="265.3" y="106.9">5</text>
<text x="265.3" y="110.4">6</text>
<text x="265.3" y="113.9">7</text>
<text x="265.3" y="117.5">8</text>
</g>
<g font-size="2.1" fill="#a54b4b">
<text x="72.5" y="147.5">IN+</text>
<text x="84.4" y="149.2">IN+</text>
<text x="106.7" y="149.2">OUT+</text>
<text x="120.6" y="147.5">OUT+</text>
<text x="73.3" y="158.1">IN-</text>
<text x="84.4" y="159.8">IN-</text>
<text x="107.5" y="159.8">OUT-</text>
<text x="120.6" y="158.1">OUT-</text>
</g>
<g font-size="1.8" fill="#00f">
<text x="259.3" y="5.3">JST 2PIN</text>
<text x="171.1" y="10.6">JST 2PIN</text>
<text x="263.2" y="9.5">1</text>
<text x="72.3" y="12.3">JST 2PIN</text>
<text x="76.2" y="16.6">1</text>
<text x="100.5" y="12.3">JST 2PIN</text>
<text x="104.4" y="16.6">1</text>
<text x="175" y="14.8">1</text>
<text x="259.3" y="15.9">JST 2PIN</text>
<text x="263.2" y="13.1">2</text>
<text x="76.2" y="20.1">2</text>
<text x="104.4" y="20.1">2</text>
<text x="175" y="18.3">2</text>
<text x="263.2" y="20.1">1</text>
<text x="263.2" y="23.6">2</text>
<text x="72.3" y="24.7">JST 2PIN</text>
<text x="76.2" y="28.9">1</text>
<text x="259.3" y="26.5">JST 2PIN</text>
<text x="76.2" y="32.5">2</text>
<text x="263.2" y="30.7">1</text>
<text x="263.2" y="34.2">2</text>
<text x="81.1" y="49.4">JST 4PIN</text>
<text x="85" y="53.6">1</text>
<text x="112.9" y="49.4">JST 4PIN</text>
<text x="116.8" y="53.6">1</text>
<text x="85" y="57.1">2</text>
<text x="116.8" y="57.1">2</text>
<text x="85" y="60.7">3</text>
<text x="85" y="64.2">4</text>
<text x="116.8" y="60.7">3</text>
<text x="116.8" y="64.2">4</text>
<text x="321" y="75.8">JST 2PIN</text>
<text x="324.9" y="80.1">1</text>
<text x="324.9" y="83.6">2</text>
<text x="81.1" y="88.2">JST 4PIN</text>
<text x="112.9" y="88.2">JST 4PIN</text>
<text x="321" y="86.4">JST 2PIN</text>
<text x="85" y="92.4">1</text>
<text x="85" y="96">2</text>
<text x="116.8" y="92.4">1</text>
<text x="116.8" y="96">2</text>
<text x="324.9" y="90.7">1</text>
<text x="324.9" y="94.2">2</text>
<text x="85" y="99.5">3</text>
<text x="116.8" y="99.5">3</text>
<text x="321" y="97">JST 2PIN</text>
<text x="324.9" y="101.2">1</text>
<text x="85" y="103">4</text>
<text x="116.8" y="103">4</text>
<text x="321" y="107.6">JST 2PIN</text>
<text x="324.9" y="104.8">2</text>
<text x="81.1" y="112.9">JST 4PIN</text>
<text x="324.9" y="111.8">1</text>
<text x="85" y="117.1">1</text>
<text x="324.9" y="115.4">2</text>
<text x="85" y="120.6">2</text>
<text x="85" y="124.2">3</text>
<text x="85" y="127.7">4</text>
<text x="211.8" y="160.5">DUAL MC33926</text>
<text x="215.2" y="158.7">POLOLU</text>
<text x="213.2" y="162.3">Motor Driver</text>
<text x="211.8" y="227.5">DUAL MC33926</text>
<text x="215.2" y="225.8">POLOLU</text>
<text x="213.2" y="229.3">Motor Driver</text>
</g>
</svg>
